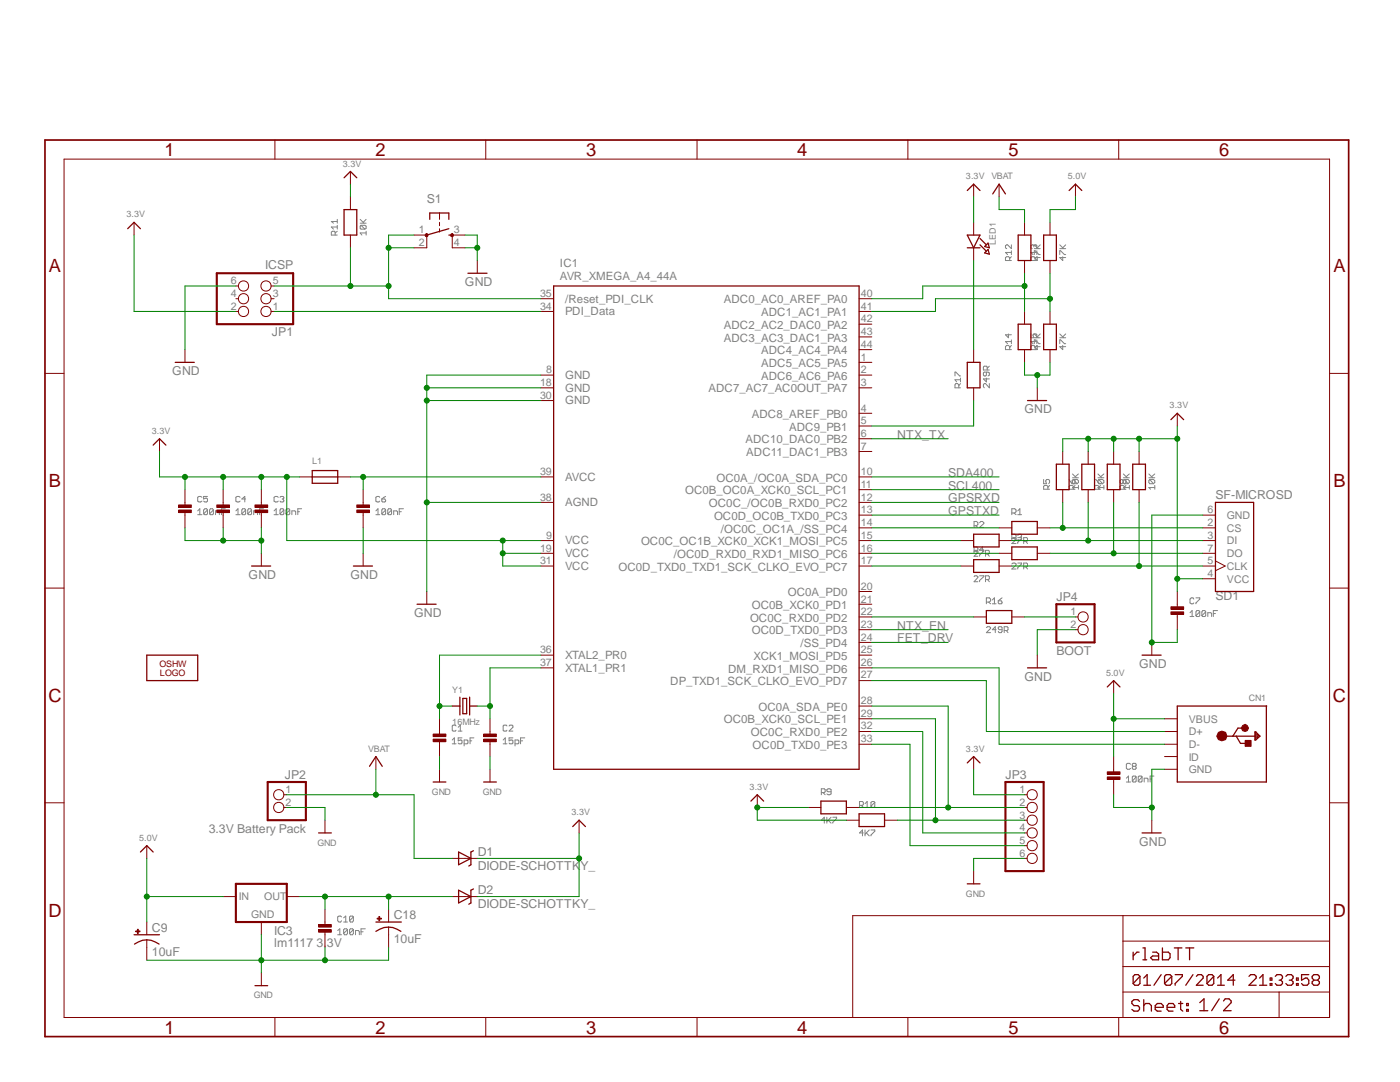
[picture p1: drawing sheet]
<svg xmlns="http://www.w3.org/2000/svg" width="279mm" height="216mm" viewBox="0 0 279 216" stroke-linecap="round" stroke-linejoin="round" font-family="sans-serif">
<g fill="none" stroke="#808080" stroke-width=".2">
<path d="M66.9 46.9v-.6l-.2-.2-.6 .2v.6h1.2M67.3 46.1l-.4 .4M67.3 45.3h-1.2l.4 .4M67.3 43.8v.7M67.3 45v.7M67.3 44.2h-1.2l.4 .3M71.9 44.5h1.2M71.9 43.8l.7 .7M72.1 45h.7l.3 .1v.5l-.3 .1M72.1 45l-.2 .1v.5l.2 .1h.7M72.1 45l.7 .7M73.1 46.5h-1.2l.3 .4"/>
<path d="M73.1 46.1v.8M73.1 43.8l-.6 .6M201.5 52v-.6l-.2-.2-.6 .2v.6h1.1M201.8 48.9v.7l-.7-.7-.4 .1v.4l.2 .2M201.8 51.2l-.3 .4M201.8 50.4h-1.1l.4 .4M201.8 50v.8M206.3 49l-.1-.1-.5 .1v.4l.3 .2M206.3 49l.3-.1 .3 .1v.4l-.1 .2M206.3 49v.3M206.4 50.8v-.8h.2l.7 .8h.3M206.4 49.6h1.2"/>
<path d="M206.4 48.9l.8 .7M206.6 52v-.6l-.3-.2-.6 .2v.6h1.2M206.9 50.4h-1.2l.5 .4M206.9 51.2l-.3 .4M206.9 50v.8M207 51.2v.8l-.6-.6h1.2M207.6 48.9l-.6 .5M211.5 50.8v-.8h.2l.7 .8h.3M211.5 49.6h1.2M211.5 48.9l.8 .7M212.1 51.2v.8l-.6-.6h1.2M212.7 48.9l-.6 .5"/>
<path d="M190.6 75v-.7l1.1 .7M191.3 77.4v-.6l-.2-.3h-.3l-.2 .3v.6h1.1M191.7 76.5l-.4 .5M191.7 75.8h-1.1l.3 .4M191.7 75.4v.8M196.8 74.3v.5l-.1 .2-.4-.2v-.4l.1-.1h.8l.2 .1v.4l-.2 .2M196.8 75.4v.8l-.5-.6h1.1M197 73.8v-.6l-.2-.1h-.4l-.1 .1v.6h1.1M197.4 76.5v.9l-.7-.9h-.3l-.1 .3 .1 .6M197.4 73.1l-.4 .4M201.3 66.6v.8l-.6-.6h1.1M201.5 69.8v-.6l-.2-.3h-.4l-.2 .3v.6h1.1"/>
<path d="M201.8 67.8v.8M201.8 68.9l-.3 .4M201.8 68.2h-1.1l.4 .4M205.7 66.6v.8h.6l-.1-.4 .1-.4h.5l.1 .2v.4l-.1 .2M206.4 68.6v-.8h.2l.7 .8h.3M206.4 67.4h1.2M206.4 66.6l.8 .8M206.6 69.8v-.6l-.3-.3h-.3l-.3 .3v.6h1.2M206.9 67.8v.8M206.9 68.2h-1.2l.5 .4M206.9 68.9l-.3 .4M207 68.9v.9l-.6-.6h1.2"/>
<path d="M207.6 66.6l-.6 .6M211.5 68.6v-.8h.2l.7 .8h.3M211.5 67.4h1.2M211.5 66.6l.8 .8M212.1 68.9v.9l-.6-.6h1.2M212.7 66.6l-.6 .6M40.3 99.2l-.3-.1-.5 .1v.8l.2 .2 .6-.2M41.4 99.1h-.8v.5l.5-.2 .3 .2v.4l-.2 .2-.6-.2M47.9 99.2l-.2-.1-.6 .1v.8l.2 .2 .6-.2M49 99.6h-.7l.6-.5v1.1M55.5 99.2l-.2-.1-.6 .1v.8l.2 .2 .6-.2M55.9 99.2l.1-.1h.5l.1 .1-.1 .4"/>
<path d="M56.3 99.6h.2M56.5 99.6l.1 .2-.1 .4h-.5l-.1-.2M75.8 99.2l-.2-.1-.6 .1v.8l.3 .2h.3l.2-.2M76.2 99.6h.6l.2 .4-.2 .2h-.4l-.2-.2zM77 99.1l-.8 .5M208.3 95.7v.8h.6l-.2-.6 .2-.2h.4l.2 .2-.2 .6M209.1 97.6v-.6l-.2-.1-.6 .1v.6h1.2M209.5 96.9l-.4 .4M213.4 95.7l.6 .8M214 96.5h1M214 95.3h1.2M214 94.6l.8 .7"/>
<path d="M214.2 95.7h.8l.2 .2v.4l-.2 .2M214.2 95.7l-.2 .2 .2 .6M214.2 95.7l.8 .8M214.2 97.6v-.6l-.2-.1-.6 .1v.6h1.1M214.2 95.7l-.2 .2v.6M214.4 95.7l.1 .2-.1 .6M214.5 96.9l-.3 .4M215.2 97.3h-1.2l.4 .3M215.2 96.9v.7M215.2 94.6l-.6 .5M218.4 96.5v-.8h.3l.8 .8M219.1 95.3h1.2"/>
<path d="M219.1 94.6l.8 .7M219.3 95.7l-.2 .2 .2 .6h.7M219.3 95.7h.7l.3 .2v.4l-.3 .2M219.3 95.7l.7 .8M219.3 97.6v-.6l-.3-.1-.6 .1v.6h1.2M219.6 96.9l-.3 .4M220.3 97.3h-1.2l.4 .3M220.3 96.9v.7M220.3 94.6l-.6 .5M224.1 95.9l-.2-.2-.4 .2v.4l.3 .2h.1l.2-.2M224.1 96.3l.3 .2M224.1 95.9v.4"/>
<path d="M224.2 95.3h1.2M224.2 94.6l.8 .7M224.4 96.5h.7M224.4 95.7h.7l.3 .2v.4l-.3 .2M224.4 95.7l-.2 .2 .2 .6M224.4 95.7l.7 .8M224.4 97.6v-.6l-.3-.1-.6 .1v.6h1.2M224.4 95.7l-.3 .2M224.5 95.7l.2 .2-.2 .6M224.7 96.9l-.3 .4M225.4 97.3h-1.2l.3 .3M225.4 96.9v.7"/>
<path d="M225.4 94.6l-.6 .5M229.3 95.3h1.2M229.3 94.6l.7 .7M229.4 95.7l-.1 .2 .1 .6h.8M229.4 95.7h.8l.3 .2v.4l-.3 .2M229.4 95.7l.8 .8M230.5 97.3h-1.2l.3 .3M230.5 96.9v.7M230.5 94.6l-.6 .5M39.5 102.7h.8M39.5 101.9l.4-.4v1.2M41.4 101.8v.7l-.2 .2-.6-.2"/>
<path d="M41.4 101.8l-.2-.3h-.3l-.3 .3v.7M41.4 101.8l-.8 .7M42.6 101.8v.7l-.2 .2h-.4l-.2-.2M42.6 101.8l-.2-.3h-.4l-.2 .3v.7M42.6 101.8l-.8 .7M43 102.7v-.8h.6l.2 .2v.6M44.2 102.1h.3M45 101.5h-.8v1.2M47.1 102.7h.8M47.1 101.9l.4-.4v1.2M49 101.8v.7l-.1 .2h-.5l-.1-.2M49 101.8l-.1-.3h-.5l-.1 .3v.7"/>
<path d="M49 101.8l-.7 .7M50.2 101.8v.7l-.2 .2h-.4l-.2-.2M50.2 101.8l-.2-.3h-.4l-.2 .3v.7M50.2 101.8l-.8 .7M50.6 102.7v-.8h.6l.2 .2v.6M51.8 102.1h.4M52.6 101.5h-.8v1.2M54.7 101.9l.4-.4v1.2M54.7 102.7h.8M56.6 101.8v.7l-.1 .2h-.5l-.1-.2M56.6 101.8l-.1-.3h-.5l-.1 .3v.7M56.6 101.8l-.7 .7"/>
<path d="M57.8 101.8v.7l-.1 .2h-.5l-.1-.2M57.8 101.8l-.1-.3h-.5l-.1 .3v.7M57.8 101.8l-.7 .7M58.3 102.7v-.8h.5l.2 .2v.6M59.4 102.1h.4M60.2 101.5h-.8v1.2M75 102.7h.8M75 101.9l.4-.4v1.2M77 101.8v.7l-.2 .2h-.4l-.2-.2M77 101.8l-.2-.3h-.4l-.2 .3v.7M77 101.8l-.8 .7M78.1 101.8v.7l-.1 .2h-.4l-.2-.2"/>
<path d="M78.1 101.8l-.1-.3h-.4l-.2 .3v.7M78.1 101.8l-.7 .7M78.6 102.7v-.8h.6l.1 .2v.6M79.7 102.1h.4M80.5 101.5h-.8v1.2M194.4 110.3v-1.2h.5l.3 .3v.3l-.3 .3h-.5l.2-.2h.3l.3 .2v.2l-.8 .8h.8M194.4 104.9h.5l.3-.3v-.3l-.3-.2h-.5v1.1M194.4 115.1l.2-.2 .6 .2v.1l-.8 .9h.8M194.7 104.9l.5 .3M194.7 110l.5 .3M195.5 109.8h.8v.2l-.8 .7v.3M195.5 104.3l.2-.2h.4l.2 .2v.2l-.8 .7h.8"/>
<path d="M195.5 114.9h.8v.2l-.8 .7v.3M196.3 109.7h-.8l.6-.6v1.2M196.7 115.7h.6l.1-.2v-.4l-.1-.2h-.6v1.2M196.7 110.6h.6l.1-.2v-.4l-.1-.2h-.6v1.2M197.1 110.6l.3 .4M197.1 115.7l.3 .4M198 119.7l.5-.4v1.2M199.2 119.9h.6l.2 .4-.2 .2h-.4l-.2-.2zM200 119.3l-.8 .6M201.9 102.4h.6l.3-.3v-.3l-.3-.3h-.6v1.2M201.9 107.8v-1.2h.6l.3 .2v.4l-.3 .2h-.6l.6-.1 .3 .1v.3l-.9 .8h.9M201.9 112.5l.3-.1 .6 .1v.3l-.9 .7h.9"/>
<path d="M202.4 102.4l.4 .3M202.4 107.4l.4 .4M203.1 102.7h.8M203.1 107.3h.8v.3l-.2 .2-.6-.2M203.1 106.8l.3-.2h.3l.2 .2-.2 .4M203.1 112.4h.8v.1l-.8 .8v.2M203.1 101.9l.4-.4v1.2M203.5 107.2h.2M203.7 107.2l.2 .2-.8 .8v.3M204.3 108h.6l.2-.1v-.5l-.2-.1h-.6v1.2M204.3 113.1h.6l.2-.2v-.4l-.2-.1h-.6v1.1M204.7 108l.4 .5"/>
<path d="M204.7 113.1l.4 .4M238.3 119.5l-.2-.2h-.4l-.2 .2v.8l.2 .2h.4l.2-.2M238.7 119.3h.7v.2l-.7 .8v.2M196.8 125.2l.3-.1 .6 .1v.2l-.9 .8h.9M196.8 120.1h.6l.3-.2v-.4l-.3-.2h-.6v1.2M197.3 120.1l.4 .4M198 120.5h.8M198.8 125.6h-.8l.6-.5v1.1M200 125.6h-.6l-.2-.2 .2-.3h.4l.2 .1v.8l-.2 .2h-.4l-.2-.2M200.4 125.8h.6l.2-.2v-.4l-.2-.1h-.6v1.1M200.8 125.8l.4 .4M237.5 122.3l.4-.5v1.2"/>
<path d="M237.5 123h.8M239.4 122.1v.8l-.1 .1h-.5l-.1-.1M239.4 122.1l-.1-.3h-.5l-.1 .3v.8M239.4 122.1l-.7 .8M240.6 122.1v.8l-.1 .1h-.5l-.1-.1M240.6 122.1l-.1-.3h-.5l-.1 .3v.8M240.6 122.1l-.7 .8M241 123v-.7h.6l.2 .1v.6M242.1 122.4h.5M243 121.8h-.9v1.2M90.3 147.7l.4-.5v1.2M90.3 148.4h.7"/>
<path d="M91 144.9l-.2-.2h-.4l-.1 .2v.8l.1 .2h.4l.2-.2M91.4 145.9h.8M91.4 145.1l.5-.4v1.2M92.2 147.2h-.8v.6l.5-.1 .3 .1v.5l-.2 .1h-.4l-.2-.1M92.6 148.4h.6l.2-.1v-.5l-.2-.1h-.6v1.1M93.8 147.8h.3M94.6 147.2h-.8v1.2M100.4 148.4h.8M100.4 147.7l.4-.5v1.2M101.2 144.9l-.2-.2h-.4l-.2 .2v.8l.2 .2h.4l.2-.2M101.6 144.9l.2-.2h.4l.2 .2v.2l-.8 .8h.8M102.4 147.2h-.8v.6l.3-.1 .5 .1v.5l-.2 .1h-.4l-.2-.1"/>
<path d="M102.8 148.4h.6l.1-.1v-.5l-.1-.1h-.6v1.1M103.9 147.8h.4M104.7 147.2h-.8v1.2M163.9 158.2h.6l.2-.2v-.4l-.2-.2h-.6v1.2M164.3 158.2l.4 .4M165.9 158h-.6l-.3-.2v-.2l.3-.2 .6 .2v.8l-.3 .2-.6-.2M224.8 155.3l.4-.4v1.1M224.8 156h.8M225.6 152.5l-.2-.2-.6 .2v.8l.2 .2 .6-.2M226.1 152.9l-.1 .2 .1 .4h.5l.1-.2-.1-.4M226.1 152.9l-.1-.2 .1-.4h.5l.1 .2-.1 .4M226.1 152.9h.5"/>
<path d="M226.7 155v.9l-.1 .1h-.5l-.1-.1M226.7 155l-.1-.1h-.5l-.1 .1v.9M226.7 155l-.7 .9M227.9 155v.9l-.1 .1h-.5l-.1-.1M227.9 155l-.1-.1h-.5l-.1 .1v.9M227.9 155l-.7 .9M228.3 156v-.7h.6l.2 .1v.6M229.5 155.4h.4M230.3 154.9h-.8v1.1M164.7 163.7h-.8l.6-.6v1.2M165 163.1v1.2M165.3 163.7l.6 .6"/>
<path d="M165.9 163.1l-.9 .8M166.2 163.1h.8v.2l-.8 .8v.2M171.5 160.7h.6l.2-.2v-.4l-.2-.2h-.6v1.2M171.9 160.7l.4 .4M172.3 166.2h-.8l.6-.6v1.2M172.6 165.6v1.2M172.6 160.4l.5-.5v1.2M172.6 161.1h.9M172.9 166.2l.6 .6M173.5 165.6l-.9 .9M173.8 165.6h.8v.3l-.8 .7v.2M174.6 160.1v.8l-.2 .2h-.3l-.3-.2"/>
<path d="M174.6 160.1l-.2-.2-.6 .2v.8M174.6 160.1l-.8 .8M67.4 185.7l.4-.4v1.2M67.4 186.5h.8M68.2 183l-.2-.2-.6 .2v.7l.2 .3h.4l.2-.3M68.6 184h.7M68.6 183.1l.4-.3v1.2M69.3 185.5v.8l-.1 .2h-.5l-.1-.2M69.3 185.5l-.1-.2h-.5l-.1 .2v.8M69.3 185.5l-.7 .8M70.5 185.5v.8l-.1 .2h-.5l-.1-.2M70.5 185.5l-.1-.2h-.5l-.1 .2v.8"/>
<path d="M70.5 183l-.1-.2h-.5l-.1 .2v.7M70.5 183v.7l-.1 .3h-.5l-.1-.3M70.5 185.5l-.7 .8M70.5 183l-.7 .7M71 186.5v-.8h.5l.2 .2v.6M72.1 185.9h.4M72.9 185.3h-.8v1.2"/>
</g>
<g fill="none" stroke="#800000" stroke-width=".2">
<path d="M12.8 31.8h252.5v171.2h-252.5zM54.9 27.9v3.9M96.9 27.9v3.9M139.1 27.9v3.9M181.2 27.9v3.9M223.3 27.9v3.9M107.9 59.6h2.6M171.4 59.6h2.6M9 74.5h3.8M107.9 74.8h2.6M107.9 77.4h2.6M107.9 79.9h2.6"/>
<path d="M107.9 62.1h2.6M171.4 74.8h2.6M171.4 77.4h2.6M171.4 62.1h2.6M171.4 64.7h2.6M171.4 67.2h2.6M171.4 69.8h2.6M171.4 72.3h2.6M265.3 74.5h3.9M107.9 95.2h2.6M171.4 95.2h2.6M171.4 82.5h2.6"/>
<path d="M171.4 85h2.6M171.4 87.5h2.6M171.4 90.1h2.6M171.4 97.7h2.6M9 117.3h3.8M85.2 118v2.6M107.9 100.2h2.6M107.9 107.9h2.6M107.9 110.4h2.6M107.9 112.9h2.6M171.4 100.2h2.6M171.4 102.8h2.6"/>
<path d="M171.4 105.3h2.6M171.4 107.9h2.6M171.4 110.4h2.6M171.4 112.9h2.6M171.4 118h2.6M265.3 117.3h3.9M107.9 130.7h2.6M107.9 133.3h2.6M171.4 120.6h2.6M171.4 123.1h2.6M171.4 125.6h2.6M171.4 128.2h2.6"/>
<path d="M171.4 130.7h2.6M171.4 133.3h2.6M171.4 135.8h2.6M171.4 140.9h2.6M171.4 143.4h2.6M171.4 146h2.6M171.4 148.5h2.6M9 160.2h3.8M265.3 160.2h3.9M224.1 198h41.2M224.1 182.7v20.3M224.1 192.9h41.2"/>
<path d="M224.1 187.8h41.2M255.3 198v5M265.3 182.7h-95.1v20.3M54.9 203v3.8M96.9 203v3.8M139.1 203v3.8M181.2 203v3.8M223.3 203v3.8"/>
</g>
<g fill="none" stroke="#800000" stroke-width=".25">
<path d="M110.5 57.1h60.9v96.4h-60.9zM83.2 120.6h3.8M243.8 146.9h6.6M246.7 146.9l.9 1.4h1.2M248.1 145.3h-1l-1.1 1.6M250.4 146h.2l.9 .9-.9 .8h-.2zM250.6 146v1.5M251 146.9l-.1 .3v-.7l.4 .4M252.7 140.9v15.1h-17.8v-15.1h17.9M226.1 190v1.5M227.3 190h-.4l-.8 .8M227.4 199.8l-.3-.3h-.8l-.4 .3v.4l.4 .5h.8l.3 .3v.4l-.3 .4h-.8l-.4-.4"/>
<path d="M227.5 194.8l-.3-.3h-.7l-.4 .3v1.5M227.5 194.8v1.5l-.3 .3h-.7l-.4-.3M227.5 194.8l-1.4 1.5M228.1 189.1h.4v2.4M228.1 191.5h.8M228.3 196.6h1.3M228.3 195.2l.6-.7v2.1M228.3 199.5v2.3M230 190h.8l.4 .3v1.2h-1.2l-.4-.4 .4-.3h1.2M231.7 194.5l-1.4 2.1M232 189.1v2.4h1.2l.3-.4v-.8l-.3-.3h-1.2M233.8 194.8l-.3-.3h-.8l-.3 .3v1.5"/>
<path d="M233.8 194.8v1.5l-.3 .3h-.8l-.3-.3M233.8 194.8l-1.4 1.5M234.4 189.1h1.5M234.5 194.5h1.5v.3l-1.5 1.5v.3M235.1 189.1v2.4M235.6 199.8v1.6l.5 .4M236.6 189.1h1.7M237.4 189.1v2.4M238.1 194.5l-1.5 2.1M238.8 194.8l.3-.3h.7l.3 .3v.4l-1.3 1.4h1.3M242.2 194.8l-.3-.3h-.7l-.3 .3v1.5M242.2 194.8v1.5l-.3 .3h-.7l-.3-.3"/>
<path d="M242.2 194.8l-1.3 1.5M243 196.6h1.3M243 195.2l.7-.7v2.1M243.3 199.3l-1.5 2.4M244.2 199.7l.3-.4h.8l.4 .4v.4l-1.5 1.6h1.5M246.5 195.6h-1.5l1.1-1.1v2.1M249.3 194.8l.3-.3h.8l.3 .3v.4l-1.4 1.4h1.4M251.4 196.6h1.4M251.4 195.2l.7-.7v2.1M253.5 196.3h.3v.3h-.3zM253.5 195.2h.3v.4h-.3zM254.5 194.8l.3-.3h.8l.3 .3v.4l-.3 .4"/>
<path d="M255.3 195.6h.3M255.6 195.6l.3 .3v.4l-.3 .3h-.8l-.3-.3M256.6 194.8l.4-.3h.7l.4 .3v.4l-.4 .4M257.3 195.6h.4M257.7 195.6l.4 .3v.4l-.4 .3h-.7l-.4-.3M258.7 196.3h.4v.3h-.4zM258.7 195.2h.4v.4h-.4zM261.2 194.5h-1.4v1.1l.7-.4h.4l.3 .4v.7l-.3 .3h-.8l-.3-.3M262.2 195.6l-.3-.4v-.4l.3-.3h.8l.3 .3v.4l-.3 .4M262.2 195.6l-.3 .3v.4l.3 .3h.8l.3-.3v-.4l-.3-.3M262.2 195.6h.8M228.3 200.7l.3-.5h.8l.4 .5v1.1"/>
<path d="M230.5 201h1.7v-.3l-.5-.5h-.7l-.5 .5v.7l.5 .4h.7M232.9 201h1.5v-.3l-.3-.5h-.8l-.4 .5v.7l.4 .4h.8M235.2 200.2h.9M236.8 200.2h.4v.5h-.4zM236.8 201.4h.4v.4h-.4zM239.4 200.1l.9-.8v2.4M239.4 201.7h1.6"/>
</g>
<path d="M9 27.9h260.2v178.9h-260.2z" fill="none" stroke="#800000" stroke-width=".34"/>
<path d="M243.2 146.1l.6-.2 .8 .2 .3 .8-.3 .7-.8 .2-.6-.2-.4-.7z" fill-rule="evenodd" fill="#800000"/>
<path d="M243.2 146.1l.6-.2 .8 .2 .3 .8-.3 .7-.8 .2-.6-.2-.4-.7z" fill="none" stroke="#800000" stroke-width=".2"/>
<circle cx="248.5" cy="145.2" r=".72" fill="#800000"/>
<circle cx="248.5" cy="145.2" r=".72" fill="none" stroke="#800000" stroke-width=".2"/>
<path d="M248.5 147.7h1.2v1.2h-1.2z" fill-rule="evenodd" fill="#800000"/>
<g fill="none" stroke="#800000" stroke-width=".2">
<path d="M240 112.9h2.6M240 105.3h2.6M240 107.9h2.6M240 110.4h2.6M240 102.8h2.6M240 115.5h2.6M242.6 111.9l1.9 1-1.9 1M87.7 146v.7M87.7 147.7v.8M232.4 146h2.5M232.4 148.5h2.5M232.4 143.4h2.5"/>
<path d="M232.4 153.5h2.5M232.4 151h2.5M248.5 147.7h1.2v1.2h-1.2z"/>
</g>
<path d="M242.6 100.2h7.6v17.8h-7.6zM91.8 139.1v3.6M92.4 139.4h.7v3h-.7zM93.7 139.1v3.6M90.3 140.9h1.5M93.7 140.9h1.5" fill="none" stroke="#800000" stroke-width=".25"/>
<path d="M86.4 147.5h2.6v.5h-2.6z" fill-rule="evenodd" fill="#800000"/>
<path d="M86.4 147.5h2.6v.5h-2.6z" fill="none" stroke="#800000" stroke-width=".2"/>
<path d="M86.4 146.5h2.6v.5h-2.6z" fill-rule="evenodd" fill="#800000"/>
<path d="M86.4 146.5h2.6v.5h-2.6zM87.7 143.4v2.6M87.7 148.5v2.5M97.8 146v.7M97.8 147.7v.8" fill="none" stroke="#800000" stroke-width=".2"/>
<path d="M96.5 147.5h2.6v.5h-2.6z" fill-rule="evenodd" fill="#800000"/>
<path d="M96.5 147.5h2.6v.5h-2.6z" fill="none" stroke="#800000" stroke-width=".2"/>
<path d="M96.5 146.5h2.6v.5h-2.6z" fill-rule="evenodd" fill="#800000"/>
<path d="M52.2 100.2v.8M52.2 102v.8M96.5 146.5h2.6v.5h-2.6zM97.8 143.4v2.6M97.8 148.5v2.5" fill="none" stroke="#800000" stroke-width=".2"/>
<path d="M50.9 101.8h2.5v.5h-2.5z" fill-rule="evenodd" fill="#800000"/>
<path d="M50.9 101.8h2.5v.5h-2.5z" fill="none" stroke="#800000" stroke-width=".2"/>
<path d="M50.9 100.8h2.5v.5h-2.5z" fill-rule="evenodd" fill="#800000"/>
<path d="M52.2 97.7v2.5M44.5 100.2v.8M44.5 102v.8M50.9 100.8h2.5v.5h-2.5zM52.2 102.8v2.5" fill="none" stroke="#800000" stroke-width=".2"/>
<path d="M43.3 101.8h2.5v.5h-2.5z" fill-rule="evenodd" fill="#800000"/>
<path d="M43.3 101.8h2.5v.5h-2.5z" fill="none" stroke="#800000" stroke-width=".2"/>
<path d="M43.3 100.8h2.5v.5h-2.5z" fill-rule="evenodd" fill="#800000"/>
<path d="M44.5 97.7v2.5M36.9 100.2v.8M36.9 102v.8M43.3 100.8h2.5v.5h-2.5zM44.5 102.8v2.5" fill="none" stroke="#800000" stroke-width=".2"/>
<path d="M35.6 101.8h2.6v.5h-2.6z" fill-rule="evenodd" fill="#800000"/>
<path d="M35.6 101.8h2.6v.5h-2.6z" fill="none" stroke="#800000" stroke-width=".2"/>
<path d="M35.6 100.8h2.6v.5h-2.6z" fill-rule="evenodd" fill="#800000"/>
<path d="M36.9 97.7v2.5M59.8 95.2h2.5M67.4 95.2h2.5M35.6 100.8h2.6v.5h-2.6zM36.9 102.8v2.5M72.5 100.2v.8M72.5 102v.8M87.7 153.5v2.5M97.8 153.5v2.5" fill="none" stroke="#800000" stroke-width=".2"/>
<path d="M62.3 93.9h5.1v2.5h-5.1zM62.3 95.2h5.1M86.4 156h2.6M96.5 156h2.6" fill="none" stroke="#800000" stroke-width=".25"/>
<path d="M71.2 101.8h2.5v.5h-2.5z" fill-rule="evenodd" fill="#800000"/>
<path d="M71.2 101.8h2.5v.5h-2.5z" fill="none" stroke="#800000" stroke-width=".2"/>
<path d="M71.2 100.8h2.5v.5h-2.5z" fill-rule="evenodd" fill="#800000"/>
<path d="M72.5 97.7v2.5M52.2 110.4v2.5M71.2 100.8h2.5v.5h-2.5zM72.5 102.8v2.5M72.5 110.4v2.5M234.9 120.6v.7M234.9 122.3v.8" fill="none" stroke="#800000" stroke-width=".2"/>
<path d="M50.2 112.9h3.8M70.5 112.9h3.8" fill="none" stroke="#800000" stroke-width=".25"/>
<path d="M233.7 122.1h2.5v.5h-2.5z" fill-rule="evenodd" fill="#800000"/>
<path d="M233.7 122.1h2.5v.5h-2.5z" fill="none" stroke="#800000" stroke-width=".2"/>
<path d="M233.7 121.1h2.5v.5h-2.5z" fill-rule="evenodd" fill="#800000"/>
<g fill="none" stroke="#800000" stroke-width=".2">
<path d="M31.8 87.5v2.6M212.1 90.1v2.5M212.1 97.7v2.5M217.2 90.1v2.5M217.2 97.7v2.5M222.2 90.1v2.5M222.2 97.7v2.5M227.3 90.1v2.5M227.3 97.7v2.5M234.9 82.5v2.5M191.8 107.9h2.5M191.8 112.9h2.5"/>
<path d="M199.4 105.3h2.5M199.4 107.9h2.5M199.4 110.4h2.5M199.4 112.9h2.5M207 105.3h2.5M207 110.4h2.5M234.9 118v2.6M229.9 128.2v2.5M233.7 121.1h2.5v.5h-2.5zM234.9 123.1v2.5M222.2 153.5v.8M222.2 155.3v.7"/>
</g>
<path d="M30.6 88.8l1.2-1.3 1.3 1.3M210.8 92.6h2.6v5.1h-2.6zM215.9 92.6h2.5v5.1h-2.5zM221 92.6h2.5v5.1h-2.5zM226.1 92.6h2.5v5.1h-2.5zM233.7 83.7l1.2-1.2 1.3 1.2M194.3 106.6h5.1v2.5h-5.1zM194.3 111.7h5.1v2.5h-5.1zM201.9 104.1h5.1v2.5h-5.1zM201.9 109.1h5.1v2.6h-5.1zM227.9 130.7h3.8" fill="none" stroke="#800000" stroke-width=".25"/>
<path d="M221 155h2.5v.5h-2.5z" fill-rule="evenodd" fill="#800000"/>
<path d="M221 155h2.5v.5h-2.5z" fill="none" stroke="#800000" stroke-width=".2"/>
<path d="M221 154h2.5v.5h-2.5z" fill-rule="evenodd" fill="#800000"/>
<path d="M85.2 46.9v2.5M87.7 42.5v1.3M87.7 44.4v.6M87.7 45.6v.7M90.3 46.9v2.5M221 154h2.5v.5h-2.5zM222.2 151v2.5M222.2 156v2.6M229.9 163.7v2.5" fill="none" stroke="#800000" stroke-width=".2"/>
<path d="M85.8 43.8v-1.3h3.8v1.3M89.6 46.9h.7M89.6 45.6l-4.4 1.3M227.9 166.2h3.8" fill="none" stroke="#800000" stroke-width=".25"/>
<path d="M84.9 46.7l.3-.1 .2 .3-.1 .3h-.4z" fill-rule="evenodd" fill="#800000"/>
<path d="M84.9 46.7l.3-.1 .2 .3-.1 .3h-.4z" fill="none" stroke="#800000" stroke-width=".2"/>
<path d="M90 46.7l.3-.1 .2 .3-.1 .3h-.4z" fill-rule="evenodd" fill="#800000"/>
<path d="M82.6 46.9h2.6M82.6 49.4h2.6M90 46.7l.3-.1 .2 .3-.1 .3h-.4zM90.3 46.9h2.5M90.3 49.4h2.5M95.2 52v2.5M44.5 178.9h2.6M57.2 178.9h2.6M29.3 187.5v1.6M52.2 184v2.5" fill="none" stroke="#800000" stroke-width=".2"/>
<path d="M93.4 54.5h3.8M26.8 186.5h5M26.8 188.4a4 4 0 0 1 4.9 0" fill="none" stroke="#800000" stroke-width=".25"/>
<path d="M47.1 176.4h10.1v7.6h-10.1z" fill="none" stroke="#800000" stroke-width=".42"/>
<path d="M27.1 185.8h.8v.1h-.8z" fill-rule="evenodd" fill="#800000"/>
<path d="M27.1 185.8h.8v.1h-.8z" fill="none" stroke="#800000" stroke-width=".2"/>
<path d="M27.4 185.4h.2v.9h-.2z" fill-rule="evenodd" fill="#800000"/>
<path d="M27.4 185.4h.2v.9h-.2zM29.3 184v2.5M29.3 189.1v2.5M64.9 184v.7M64.9 185.8v.7" fill="none" stroke="#800000" stroke-width=".2"/>
<path d="M63.6 185.5h2.5v.5h-2.5z" fill-rule="evenodd" fill="#800000"/>
<path d="M63.6 185.5h2.5v.5h-2.5z" fill="none" stroke="#800000" stroke-width=".2"/>
<path d="M63.6 184.5h2.5v.5h-2.5z" fill-rule="evenodd" fill="#800000"/>
<g fill="none" stroke="#800000" stroke-width=".2">
<path d="M69.9 34.2v2.5M69.9 39.3v2.5M194.3 36.7v2.6M199.4 36.7v2.6M214.6 36.7v2.6M26.8 44.4v2.5M47.1 59.6h.5M47.1 57.1h.5M54.1 59.6h.6M54.1 57.1h.6M69.9 46.9v2.5M194.3 44.4v2.5"/>
<path d="M194.3 49.4v2.6M204.5 44.4v2.5M204.5 52v2.5M209.5 44.4v2.5M209.5 52v2.5M36.9 69.8v2.5M47.1 62.1h.5M54.1 62.1h.6M194.3 69.8v2.5M194.3 77.4v2.5M204.5 62.1v2.6M204.5 69.8v2.5"/>
<path d="M207 77.4v2.5M209.5 62.1v2.6M209.5 69.8v2.5M194.3 123.1h2.5M201.9 123.1h2.6M207 130.7v2.6M214.6 123.1h.5M214.6 125.6h.5M222.2 135.8v2.5M56.6 158.6h.6M75 151v2.5M151.1 158.6v2.5"/>
<path d="M194.3 151v2.5M204.5 158.6h.5M29.3 168.7v2.6M56.6 161.1h.6M64.9 163.7v2.5M90.3 171.3h4.9M90.3 178.9h4.9M115.6 163.7v2.5M161.3 161.1h2.5M168.9 161.1h2.5M168.9 163.7h2.5M176.5 163.7h2.6"/>
<path d="M194.3 173.8v2.6M204.5 171.3h.5M204.5 161.1h.5M204.5 163.7h.5M204.5 166.2h.5M204.5 168.7h.5M52.2 194.1v2.6M63.6 184.5h2.5v.5h-2.5zM64.9 181.4v2.6M64.9 186.5v2.6M77.6 185v1.5"/>
<circle cx="48.6" cy="57.1" r="1.02"/>
<circle cx="48.6" cy="59.6" r="1.02"/>
<circle cx="53.1" cy="57.1" r="1.02"/>
<circle cx="53.1" cy="59.6" r="1.02"/>
<circle cx="48.6" cy="62.1" r="1.02"/>
<circle cx="53.1" cy="62.1" r="1.02"/>
<circle cx="216.1" cy="123.1" r="1.02"/>
<circle cx="216.1" cy="125.6" r="1.02"/>
<circle cx="55.6" cy="158.6" r="1.02"/>
<circle cx="206" cy="158.6" r="1.02"/>
<circle cx="55.6" cy="161.1" r="1.02"/>
<circle cx="206" cy="161.1" r="1.02"/>
<circle cx="206" cy="163.7" r="1.02"/>
<circle cx="206" cy="171.3" r="1.02"/>
<circle cx="206" cy="166.2" r="1.02"/>
<circle cx="206" cy="168.7" r="1.02"/>
</g>
<g fill="none" stroke="#800000" stroke-width=".25">
<path d="M68.7 35.5l1.2-1.3 1.3 1.3M193 38l1.3-1.3 1.3 1.3M198.1 38.7l1.3-2 1.3 2M213.4 38l1.2-1.3 1.3 1.3M25.5 45.6l1.3-1.2 1.2 1.2M68.7 41.8h2.5v5.1h-2.5zM193 46.9h2.6l-1.3 2.5zM193 49.4h2.6M195.6 48.9l1.2 1.2M195.6 47.6l1.2 1.3M196.5 49.2l.7-.7 .2 .9zM196.5 50.5l.7-.7 .2 .9z"/>
<path d="M203.2 46.9h2.5v5.1h-2.5zM208.3 46.9h2.5v5.1h-2.5zM35 72.3h3.8M193 72.3h2.6v5.1h-2.6zM203.2 64.7h2.5v5.1h-2.5zM205.1 79.9h3.8M208.3 64.7h2.5v5.1h-2.5zM196.8 121.8h5.1v2.6h-5.1zM205.1 133.3h3.8M221 137.1l1.2-1.3 1.3 1.3M73.7 152.9l1.3-1.9 1.3 1.9M149.9 159.9l1.2-1.3 1.3 1.3"/>
<path d="M163.8 159.9h5.1v2.5h-5.1zM193 152.2l1.3-1.2 1.3 1.2M28 170l1.3-1.3 1.3 1.3M63.6 166.2h2.5M91.5 170l2.5 1.3-2.5 1.3zM91.5 177.6l2.5 1.3-2.5 1.3zM94.5 169.8l-.5 .2v2.6l-.4 .2M94.5 177.4l-.5 .2v2.6l-.4 .2M114.3 164.9l1.3-1.2 1.2 1.2M171.4 162.4h5.1v2.5h-5.1zM193 176.4h2.6M50.9 196.7h2.5"/>
<path d="M75 185.8a4.1 4.1 0 0 1 5 0M75 184h5.1"/>
</g>
<path d="M43.3 54.5h15.2v10.2h-15.2zM210.8 120.6h7.6v7.6h-7.6zM53.4 156h7.6v7.7h-7.6zM200.7 156h7.6v17.8h-7.6z" fill="none" stroke="#800000" stroke-width=".42"/>
<path d="M75.3 183.2h.8v.2h-.8z" fill-rule="evenodd" fill="#800000"/>
<path d="M75.3 183.2h.8v.2h-.8z" fill="none" stroke="#800000" stroke-width=".2"/>
<path d="M75.6 182.9h.2v.8h-.2z" fill-rule="evenodd" fill="#800000"/>
<path d="M75.6 182.9h.2v.8h-.2zM77.6 181.4v2.6M77.6 186.5v2.6" fill="none" stroke="#800000" stroke-width=".2"/>
<path d="M29.3 130.7h10.2v5.1h-10.2z" fill="none" stroke="#800000" stroke-width=".25"/>
<path d="M85.2 77.4h22.7M107.9 74.8h-22.7v43.2" fill="none" stroke="#008000" stroke-width=".2"/>
<circle cx="85.2" cy="77.4" r=".5" fill="#008000"/>
<g fill="none" stroke="#008000" stroke-width=".2">
<path d="M85.2 79.9h22.7"/>
<circle cx="85.2" cy="77.4" r=".5"/>
</g>
<circle cx="85.2" cy="79.9" r=".5" fill="#008000"/>
<g fill="none" stroke="#008000" stroke-width=".2">
<path d="M85.2 100.2h22.7"/>
<circle cx="85.2" cy="79.9" r=".5"/>
</g>
<circle cx="85.2" cy="100.2" r=".5" fill="#008000"/>
<g fill="none" stroke="#008000" stroke-width=".2">
<path d="M36.9 105.3v2.6h7.6M52.2 105.3v5.1M72.5 105.3v5.1M87.7 151v2.5M97.8 151v2.5"/>
<circle cx="85.2" cy="100.2" r=".5"/>
</g>
<circle cx="52.2" cy="107.9" r=".5" fill="#008000"/>
<g fill="none" stroke="#008000" stroke-width=".2">
<path d="M44.5 105.3v2.6h7.7"/>
<circle cx="52.2" cy="107.9" r=".5"/>
</g>
<circle cx="44.5" cy="107.9" r=".5" fill="#008000"/>
<g fill="none" stroke="#008000" stroke-width=".2">
<path d="M240 102.8h-10.1v25.4h5v-2.6"/>
<circle cx="44.5" cy="107.9" r=".5"/>
</g>
<circle cx="229.9" cy="128.2" r=".5" fill="#008000"/>
<g fill="none" stroke="#008000" stroke-width=".2">
<path d="M222.2 158.6v2.5h7.7M232.4 153.5h-2.5v10.2"/>
<circle cx="229.9" cy="128.2" r=".5"/>
</g>
<circle cx="229.9" cy="161.1" r=".5" fill="#008000"/>
<g fill="none" stroke="#008000" stroke-width=".2">
<path d="M92.8 49.4h2.4M92.8 46.9h2.4v5.1"/>
<circle cx="229.9" cy="161.1" r=".5"/>
</g>
<circle cx="95.3" cy="49.4" r=".5" fill="#008000"/>
<g fill="none" stroke="#008000" stroke-width=".2">
<path d="M47.1 57.1h-10.2v12.7M29.3 191.6h22.9M52.2 186.5v7.6"/>
<circle cx="95.3" cy="49.4" r=".5"/>
</g>
<circle cx="52.2" cy="191.6" r=".5" fill="#008000"/>
<g fill="none" stroke="#008000" stroke-width=".2">
<path d="M64.9 189.1v2.5M77.6 189.1v2.5h-25.4"/>
<circle cx="52.2" cy="191.6" r=".5"/>
</g>
<circle cx="64.9" cy="191.6" r=".5" fill="#008000"/>
<g fill="none" stroke="#008000" stroke-width=".2">
<path d="M204.5 72.3v2.5h5v-2.5M207 74.8v2.6M57.2 161.1h7.7v2.6M204.5 171.3h-10.2v2.5"/>
<circle cx="64.9" cy="191.6" r=".5"/>
</g>
<circle cx="207" cy="74.8" r=".5" fill="#008000"/>
<g fill="none" stroke="#008000" stroke-width=".2">
<path d="M107.9 133.3h-10.1v10.1M214.6 125.6h-7.6v5.1M95.2 140.9h2.6"/>
<circle cx="207" cy="74.8" r=".5"/>
</g>
<circle cx="97.8" cy="140.9" r=".5" fill="#008000"/>
<g fill="none" stroke="#008000" stroke-width=".2">
<path d="M107.9 130.7h-20.2v12.7M87.7 140.9h2.6"/>
<circle cx="97.8" cy="140.9" r=".5"/>
</g>
<circle cx="87.7" cy="140.9" r=".5" fill="#008000"/>
<g fill="none" stroke="#008000" stroke-width=".2">
<path d="M69.9 95.2h38M72.5 95.2v2.5"/>
<circle cx="87.7" cy="140.9" r=".5"/>
</g>
<circle cx="72.5" cy="95.2" r=".5" fill="#008000"/>
<g fill="none" stroke="#008000" stroke-width=".2">
<path d="M174 105.3h25.4M174 107.9h17.8M174 110.4h25.4M174 112.9h17.8M209.5 105.3h30.5M212.1 100.2v5.1M174 135.8h22.8v10.2h35.6M174 133.3h25.4v15.2h33"/>
<circle cx="72.5" cy="95.2" r=".5"/>
</g>
<circle cx="212.1" cy="105.3" r=".5" fill="#008000"/>
<g fill="none" stroke="#008000" stroke-width=".2">
<path d="M201.9 107.9h38.1M217.2 100.2v7.7"/>
<circle cx="212.1" cy="105.3" r=".5"/>
</g>
<circle cx="217.2" cy="107.9" r=".5" fill="#008000"/>
<g fill="none" stroke="#008000" stroke-width=".2">
<path d="M209.5 110.4h30.5M222.2 100.2v10.2"/>
<circle cx="217.2" cy="107.9" r=".5"/>
</g>
<circle cx="222.3" cy="110.4" r=".5" fill="#008000"/>
<g fill="none" stroke="#008000" stroke-width=".2">
<path d="M201.9 112.9h38.1M227.3 100.2v12.7"/>
<circle cx="222.3" cy="110.4" r=".5"/>
</g>
<circle cx="227.3" cy="112.9" r=".5" fill="#008000"/>
<g fill="none" stroke="#008000" stroke-width=".2">
<path d="M234.9 87.5v30.5M234.9 115.5h5.1"/>
<circle cx="227.3" cy="112.9" r=".5"/>
</g>
<circle cx="235" cy="115.5" r=".5" fill="#008000"/>
<g fill="none" stroke="#008000" stroke-width=".2">
<path d="M234.9 85v2.5h-7.6v2.6"/>
<circle cx="235" cy="115.5" r=".5"/>
</g>
<circle cx="235" cy="87.5" r=".5" fill="#008000"/>
<g fill="none" stroke="#008000" stroke-width=".2">
<path d="M217.2 87.5h-5.1v2.6"/>
<circle cx="235" cy="87.5" r=".5"/>
</g>
<circle cx="227.3" cy="87.5" r=".5" fill="#008000"/>
<g fill="none" stroke="#008000" stroke-width=".2">
<path d="M217.2 87.5h10.1M222.2 87.5v2.6"/>
<circle cx="227.3" cy="87.5" r=".5"/>
</g>
<circle cx="222.3" cy="87.5" r=".5" fill="#008000"/>
<g fill="none" stroke="#008000" stroke-width=".2">
<path d="M217.2 87.5v2.6"/>
<circle cx="222.3" cy="87.5" r=".5"/>
</g>
<circle cx="217.2" cy="87.5" r=".5" fill="#008000"/>
<g fill="none" stroke="#008000" stroke-width=".2">
<path d="M36.9 95.2h22.9M52.2 95.2v2.5"/>
<circle cx="217.2" cy="87.5" r=".5"/>
</g>
<circle cx="52.2" cy="95.2" r=".5" fill="#008000"/>
<g fill="none" stroke="#008000" stroke-width=".2">
<path d="M44.5 95.2v2.5"/>
<circle cx="52.2" cy="95.2" r=".5"/>
</g>
<circle cx="44.5" cy="95.2" r=".5" fill="#008000"/>
<g fill="none" stroke="#008000" stroke-width=".2">
<path d="M36.9 95.2v2.5M57.2 95.2v12.7"/>
<circle cx="44.5" cy="95.2" r=".5"/>
</g>
<circle cx="57.2" cy="95.2" r=".5" fill="#008000"/>
<g fill="none" stroke="#008000" stroke-width=".2">
<path d="M57.2 107.9h50.7M100.3 107.9v2.5"/>
<circle cx="57.2" cy="95.2" r=".5"/>
</g>
<circle cx="100.3" cy="107.9" r=".5" fill="#008000"/>
<g fill="none" stroke="#008000" stroke-width=".2">
<path d="M107.9 110.4h-7.6v2.5h7.6"/>
<circle cx="100.3" cy="107.9" r=".5"/>
</g>
<circle cx="100.3" cy="110.4" r=".5" fill="#008000"/>
<g fill="none" stroke="#008000" stroke-width=".2">
<path d="M31.8 90.1v5.1h5.1"/>
<circle cx="100.3" cy="110.4" r=".5"/>
</g>
<circle cx="36.9" cy="95.2" r=".5" fill="#008000"/>
<g fill="none" stroke="#008000" stroke-width=".2">
<path d="M26.8 46.9v15.2h20.3M95.2 171.3h20.4M115.6 166.2v12.7h-20.4"/>
<circle cx="36.9" cy="95.2" r=".5"/>
</g>
<circle cx="115.6" cy="171.3" r=".5" fill="#008000"/>
<g fill="none" stroke="#008000" stroke-width=".2">
<path d="M69.9 36.7v2.6M194.3 153.5v5.1h10.2M161.3 161.1h-10.2v2.6h17.8"/>
<circle cx="115.6" cy="171.3" r=".5"/>
</g>
<circle cx="151.1" cy="161.1" r=".5" fill="#008000"/>
<g fill="none" stroke="#008000" stroke-width=".2">
<path d="M194.3 39.3v5.1M77.6 49.4h5M82.6 46.9h-5v12.7h30.3M174 95.2h25.4M174 97.7h25.4M174 100.2h25.4M174 102.8h25.4"/>
<circle cx="151.1" cy="161.1" r=".5"/>
</g>
<circle cx="77.6" cy="49.4" r=".5" fill="#008000"/>
<g fill="none" stroke="#008000" stroke-width=".2">
<path d="M54.7 57.1h15.2"/>
<circle cx="77.6" cy="49.4" r=".5"/>
</g>
<circle cx="77.6" cy="57.1" r=".5" fill="#008000"/>
<g fill="none" stroke="#008000" stroke-width=".2">
<path d="M69.9 49.4v7.7h7.7"/>
<circle cx="77.6" cy="57.1" r=".5"/>
</g>
<circle cx="69.9" cy="57.1" r=".5" fill="#008000"/>
<g fill="none" stroke="#008000" stroke-width=".2">
<path d="M54.7 62.1h53.2M59.8 178.9h17.8M64.9 178.9v2.5"/>
<circle cx="69.9" cy="57.1" r=".5"/>
</g>
<circle cx="64.9" cy="178.9" r=".5" fill="#008000"/>
<g fill="none" stroke="#008000" stroke-width=".2">
<path d="M90.3 178.9h-12.7v2.5"/>
<circle cx="64.9" cy="178.9" r=".5"/>
</g>
<circle cx="77.6" cy="178.9" r=".5" fill="#008000"/>
<g fill="none" stroke="#008000" stroke-width=".2">
<path d="M57.2 158.6h25.4v12.7h7.7M75 153.5v5.1"/>
<circle cx="77.6" cy="178.9" r=".5"/>
</g>
<circle cx="75" cy="158.6" r=".5" fill="#008000"/>
<g fill="none" stroke="#008000" stroke-width=".2">
<path d="M199.4 39.3v2.5h5.1v2.6M174 140.9h15.2v20.2M171.4 161.1h33.1"/>
<circle cx="75" cy="158.6" r=".5"/>
</g>
<circle cx="189.2" cy="161.1" r=".5" fill="#008000"/>
<g fill="none" stroke="#008000" stroke-width=".2">
<path d="M174 143.4h12.7v20.3M179.1 163.7h25.4"/>
<circle cx="189.2" cy="161.1" r=".5"/>
</g>
<circle cx="186.7" cy="163.7" r=".5" fill="#008000"/>
<g fill="none" stroke="#008000" stroke-width=".2">
<path d="M204.5 57.1h-20.4v2.5M204.5 54.5v7.6M174 146h10.1v20.2h20.4M174 148.5h7.6v20.2h22.9"/>
<circle cx="186.7" cy="163.7" r=".5"/>
</g>
<circle cx="204.5" cy="57.1" r=".5" fill="#008000"/>
<g fill="none" stroke="#008000" stroke-width=".2">
<path d="M174 59.6h10.1M209.5 59.6h-22.8v2.5h-12.7M209.5 54.5v7.6"/>
<circle cx="204.5" cy="57.1" r=".5"/>
</g>
<circle cx="209.6" cy="59.6" r=".5" fill="#008000"/>
<g fill="none" stroke="#008000" stroke-width=".2">
<path d="M174 87.5h15.2M174 125.6h15.2M174 123.1h20.3M204.5 123.1h10.1M29.3 178.9h15.2M29.3 171.3v12.7"/>
<circle cx="209.6" cy="59.6" r=".5"/>
</g>
<circle cx="29.3" cy="178.9" r=".5" fill="#008000"/>
<g fill="none" stroke="#008000" stroke-width=".2">
<path d="M222.2 138.3v12.7M222.2 143.4h10.2"/>
<circle cx="29.3" cy="178.9" r=".5"/>
</g>
<circle cx="222.3" cy="143.4" r=".5" fill="#008000"/>
<g fill="none" stroke="#008000" stroke-width=".2">
<path d="M214.6 39.3v2.5h-5.1v2.6M194.3 52v17.8M194.3 79.9v5.1h-20.3M174 128.2h15.2"/>
<circle cx="222.3" cy="143.4" r=".5"/>
</g>
<g font-size="3.6" fill="#800000">
<text x="32.9" y="31.1">1</text>
<text x="74.9" y="31.1">2</text>
<text x="117" y="31.1">3</text>
<text x="159.1" y="31.1">4</text>
<text x="201.3" y="31.1">5</text>
<text x="243.3" y="31.1">6</text>
<text x="9.7" y="54.4">A</text>
<text x="266.1" y="54.4">A</text>
<text x="9.7" y="97.2">B</text>
<text x="266.1" y="97.2">B</text>
<text x="9.7" y="140">C</text>
<text x="266" y="140">C</text>
<text x="9.7" y="182.9">D</text>
<text x="266" y="182.9">D</text>
<text x="32.9" y="206.2">1</text>
<text x="74.9" y="206.2">2</text>
<text x="117" y="206.2">3</text>
<text x="159.1" y="206.2">4</text>
<text x="201.3" y="206.2">5</text>
<text x="243.3" y="206.2">6</text>
</g>
<g font-size="2.5" fill="#808080">
<text x="85.2" y="40.6">S1</text>
<text x="52.9" y="53.8">ICSP</text>
<text x="92.8" y="57.1">GND</text>
<text x="54.3" y="67.1">JP1</text>
<text x="34.4" y="74.8">GND</text>
<text x="204.5" y="82.5">GND</text>
<text x="179.1" y="87.5">NTX_TX</text>
<text x="189.2" y="95.2">SDA400</text>
<text x="189.2" y="97.7">SCL400</text>
<text x="189.2" y="100.2">GPSRXD</text>
<text x="242.6" y="99.5">SF-MICROSD</text>
<text x="189.2" y="102.8">GPSTXD</text>
<text x="49.6" y="115.5">GND</text>
<text x="69.9" y="115.5">GND</text>
<text x="210.8" y="119.9">JP4</text>
<text x="242.6" y="119.8">SD1</text>
<text x="82.6" y="123.1">GND</text>
<text x="179.1" y="125.6">NTX_EN</text>
<text x="179.1" y="128.2">FET_DRV</text>
<text x="210.8" y="130.7">BOOT</text>
<text x="204.5" y="135.8">GND</text>
<text x="227.3" y="133.3">GND</text>
<text x="56.8" y="155.4">JP2</text>
<text x="200.7" y="155.4">JP3</text>
<text x="41.7" y="166.2">3.3V Battery Pack</text>
<text x="95.3" y="173.7">DIODE-SCHOTTKY_</text>
<text x="95.3" y="170.9">D1</text>
<text x="227.3" y="168.7">GND</text>
<text x="95.3" y="178.5">D2</text>
<text x="30.3" y="185.9">C9</text>
<text x="78.6" y="183.4">C18</text>
<text x="95.3" y="181.3">DIODE-SCHOTTKY_</text>
<text x="30.3" y="190.8">10uF</text>
<text x="54.7" y="189.1">lm1117 3.3V</text>
<text x="54.7" y="186.5">IC3</text>
<text x="78.6" y="188.2">10uF</text>
</g>
<g font-size="2.3" fill="#808080">
<text x="111.8" y="53.3">IC1</text>
<text x="111.8" y="55.8">AVR_XMEGA_A4_44A</text>
<text x="112.8" y="62.9">PDI_Data</text>
<text x="112.8" y="60.4">/Reset_PDI_CLK</text>
<text x="144.4" y="60.5">ADC0_AC0_AREF_PA0</text>
<text x="144.4" y="65.6">ADC2_AC2_DAC0_PA2</text>
<text x="151.9" y="63.1">ADC1_AC1_PA1</text>
<text x="144.4" y="68.2">ADC3_AC3_DAC1_PA3</text>
<text x="151.9" y="70.7">ADC4_AC4_PA4</text>
<text x="112.8" y="75.6">GND</text>
<text x="151.9" y="73.2">ADC5_AC5_PA5</text>
<text x="151.9" y="75.8">ADC6_AC6_PA6</text>
<text x="112.8" y="78.1">GND</text>
<text x="112.8" y="80.7">GND</text>
<text x="141.4" y="78.3">ADC7_AC7_AC0OUT_PA7</text>
<text x="150" y="83.4">ADC8_AREF_PB0</text>
<text x="148.8" y="88.5">ADC10_DAC0_PB2</text>
<text x="157.5" y="85.9">ADC9_PB1</text>
<text x="112.8" y="95.9">AVCC</text>
<text x="148.9" y="91">ADC11_DAC1_PB3</text>
<text x="112.8" y="101">AGND</text>
<text x="136.7" y="98.6">OC0B_OC0A_XCK0_SCL_PC1</text>
<text x="141.5" y="101.2">OC0C_/OC0B_RXD0_PC2</text>
<text x="143" y="96.1">OC0A_/OC0A_SDA_PC0</text>
<text x="142.5" y="103.7">OC0D_OC0B_TXD0_PC3</text>
<text x="143.8" y="106.3">/OC0C_OC1A_/SS_PC4</text>
<text x="112.8" y="108.6">VCC</text>
<text x="112.8" y="111.2">VCC</text>
<text x="112.8" y="113.7">VCC</text>
<text x="123.4" y="113.9">OC0D_TXD0_TXD1_SCK_CLKO_EVO_PC7</text>
<text x="127.9" y="108.8">OC0C_OC1B_XCK0_XCK1_MOSI_PC5</text>
<text x="134.5" y="111.3">/OC0D_RXD0_RXD1_MISO_PC6</text>
<text x="157.2" y="119">OC0A_PD0</text>
<text x="149.7" y="124">OC0C_RXD0_PD2</text>
<text x="150" y="121.5">OC0B_XCK0_PD1</text>
<text x="112.8" y="131.5">XTAL2_PR0</text>
<text x="150" y="126.6">OC0D_TXD0_PD3</text>
<text x="150.4" y="131.7">XCK1_MOSI_PD5</text>
<text x="159.8" y="129.1">/SS_PD4</text>
<text x="112.8" y="134">XTAL1_PR1</text>
<text x="133.8" y="136.7">DP_TXD1_SCK_CLKO_EVO_PD7</text>
<text x="145.3" y="134.2">DM_RXD1_MISO_PD6</text>
<text x="151.4" y="141.8">OC0A_SDA_PE0</text>
<text x="144.4" y="144.4">OC0B_XCK0_SCL_PE1</text>
<text x="149.9" y="146.9">OC0C_RXD0_PE2</text>
<text x="150.2" y="149.4">OC0D_TXD0_PE3</text>
</g>
<g font-size="2.1" fill="#808080">
<text x="83.6" y="46.6">1</text>
<text x="90.6" y="46.6">3</text>
<text x="83.6" y="49.1">2</text>
<text x="90.6" y="49.1">4</text>
<text x="46.1" y="59.3">4</text>
<text x="46.1" y="56.7">6</text>
<text x="54.4" y="59.3">3</text>
<text x="54.4" y="56.7">5</text>
<text x="107.8" y="59.3">35</text>
<text x="171.8" y="59.3">40</text>
<text x="46.1" y="61.8">2</text>
<text x="54.4" y="61.8">1</text>
<text x="107.8" y="61.8">34</text>
<text x="171.8" y="61.8">41</text>
<text x="171.8" y="64.3">42</text>
<text x="171.8" y="66.9">43</text>
<text x="171.8" y="69.4">44</text>
<text x="171.8" y="72">1</text>
<text x="107.8" y="77">18</text>
<text x="109" y="74.5">8</text>
<text x="171.8" y="74.5">2</text>
<text x="171.8" y="77">3</text>
<text x="107.8" y="79.6">30</text>
<text x="171.8" y="82.1">4</text>
<text x="171.8" y="84.7">5</text>
<text x="171.8" y="87.2">6</text>
<text x="171.8" y="89.7">7</text>
<text x="107.8" y="94.8">39</text>
<text x="171.8" y="94.8">10</text>
<text x="107.8" y="99.9">38</text>
<text x="171.8" y="97.4">11</text>
<text x="171.8" y="99.9">12</text>
<text x="109" y="107.5">9</text>
<text x="171.8" y="102.4">13</text>
<text x="171.8" y="105">14</text>
<text x="171.8" y="107.5">15</text>
<text x="241" y="105">2</text>
<text x="241" y="107.5">3</text>
<text x="241" y="102.4">6</text>
<text x="244.9" y="106.1">CS</text>
<text x="244.9" y="103.5">GND</text>
<text x="107.8" y="110.1">19</text>
<text x="107.8" y="112.6">31</text>
<text x="171.8" y="110.1">16</text>
<text x="171.8" y="112.6">17</text>
<text x="241" y="112.6">5</text>
<text x="241" y="110.1">7</text>
<text x="244.9" y="113.7">CLK</text>
<text x="244.9" y="108.6">DI</text>
<text x="244.9" y="111.2">DO</text>
<text x="171.8" y="117.7">20</text>
<text x="241" y="115.1">4</text>
<text x="244.9" y="116.2">VCC</text>
<text x="171.8" y="120.2">21</text>
<text x="171.8" y="122.8">22</text>
<text x="171.8" y="125.3">23</text>
<text x="213.6" y="122.8">1</text>
<text x="213.6" y="125.3">2</text>
<text x="107.8" y="130.3">36</text>
<text x="171.8" y="127.8">24</text>
<text x="171.8" y="130.3">25</text>
<text x="107.8" y="132.8">37</text>
<text x="171.8" y="132.8">26</text>
<text x="171.8" y="135.4">27</text>
<text x="171.8" y="140.5">28</text>
<text x="171.8" y="143">29</text>
<text x="171.8" y="145.5">32</text>
<text x="171.8" y="148.1">33</text>
<text x="237.2" y="146.7">D+</text>
<text x="237.2" y="149.3">D-</text>
<text x="237.2" y="144.2">VBUS</text>
<text x="237.2" y="154.3">GND</text>
<text x="237.2" y="151.8">ID</text>
<text x="57" y="158.2">1</text>
<text x="57" y="160.8">2</text>
<text x="203.5" y="158.2">1</text>
<text x="203.5" y="160.8">2</text>
<text x="203.5" y="163.3">3</text>
<text x="203.5" y="165.9">4</text>
<text x="203.5" y="168.4">5</text>
<text x="203.5" y="170.9">6</text>
<text x="47.7" y="179.6">IN</text>
<text x="52.7" y="179.6">OUT</text>
<text x="50.1" y="183.2">GND</text>
</g>
<g font-size="1.8" fill="#808080">
<text x="68.4" y="33.3">3.3V</text>
<text x="192.8" y="35.8">3.3V</text>
<text x="197.9" y="35.8">VBAT</text>
<text x="213.1" y="35.8">5.0V</text>
<text x="25.2" y="43.3">3.3V</text>
<text x="198.7" y="48.9" transform="rotate(-90 198.7 48.9)">LED1</text>
<text x="233.4" y="81.4">3.3V</text>
<text x="30.3" y="86.5">3.3V</text>
<text x="62.3" y="92.6">L1</text>
<text x="220.7" y="134.8">5.0V</text>
<text x="90.3" y="138.3">Y1</text>
<text x="249.3" y="139.9">CN1</text>
<text x="90.3" y="144.7">16MHz</text>
<text x="73.5" y="150">VBAT</text>
<text x="192.8" y="150">3.3V</text>
<text x="86.2" y="158.6">GND</text>
<text x="96.4" y="158.6">GND</text>
<text x="149.6" y="157.6">3.3V</text>
<text x="27.8" y="167.7">5.0V</text>
<text x="114" y="162.6">3.3V</text>
<text x="63.3" y="168.7">GND</text>
<text x="192.8" y="178.9">GND</text>
<text x="50.6" y="199.2">GND</text>
</g>
<g font-size="1.8" fill="#800000">
<text x="31.8" y="133">OSHW</text>
<text x="31.9" y="134.8">LOGO</text>
</g>
</svg>
